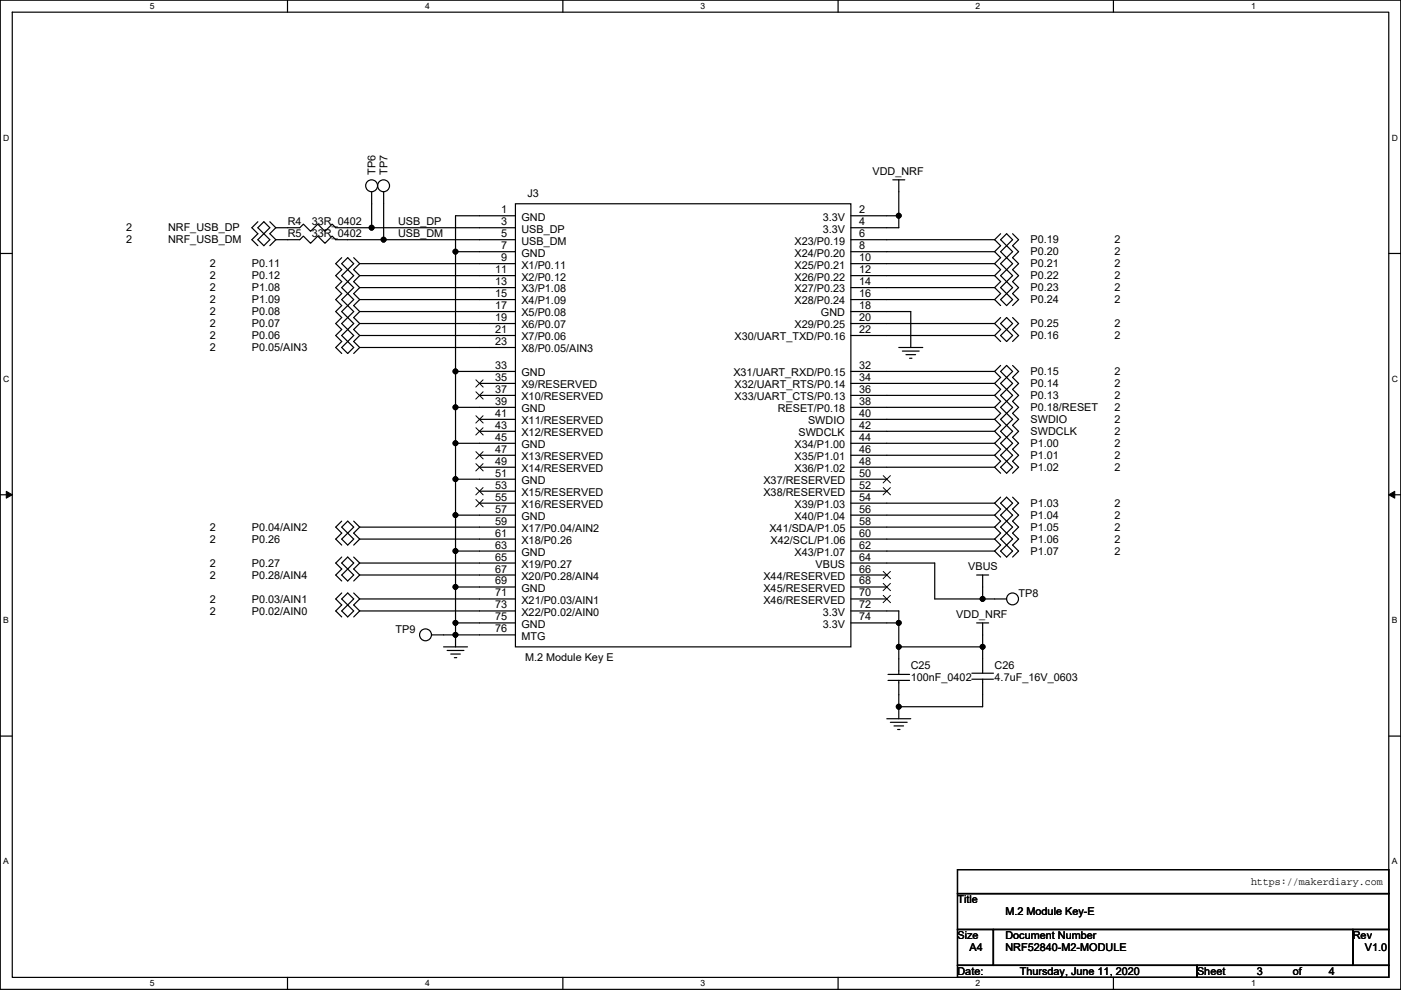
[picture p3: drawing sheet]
<svg xmlns="http://www.w3.org/2000/svg" width="297mm" height="210mm" viewBox="0 0 297 210" stroke-linecap="round" stroke-linejoin="round" font-family="sans-serif">
<path d="M.1 0h296.9v209.8h-296.9zM2.6 2.6h291.8v204.7h-291.8z" fill="none" stroke="#000" stroke-width=".25"/>
<g fill="#fff">
<path d="M31.8 .3h1v2h-1z"/>
<path d="M31.8 207.6h1v2h-1z"/>
</g>
<path d="M61 0v2.6M61 207.3v2.5" fill="none" stroke="#000" stroke-width=".25"/>
<g fill="#fff">
<path d="M90.1 .3h1v2h-1z"/>
<path d="M90.1 207.6h1v2h-1z"/>
</g>
<path d="M119.3 0v2.6M119.3 207.3v2.5" fill="none" stroke="#000" stroke-width=".25"/>
<g fill="#fff">
<path d="M148.5 .3h1v2h-1z"/>
<path d="M148.5 207.6h1v2h-1z"/>
</g>
<path d="M177.7 0v2.6M177.7 207.3v2.5" fill="none" stroke="#000" stroke-width=".25"/>
<g fill="#fff">
<path d="M206.9 .3h1v2h-1z"/>
<path d="M206.9 207.6h1v2h-1z"/>
</g>
<path d="M236.1 0v2.6M236.1 207.3v2.5" fill="none" stroke="#000" stroke-width=".25"/>
<g fill="#fff">
<path d="M265.2 .3h1v2h-1z"/>
<path d="M265.2 207.6h1v2h-1z"/>
<path d="M.7 28.2h1.3v2h-1.3z"/>
<path d="M295.1 28.2h1.3v2h-1.3z"/>
<path d="M.7 79.4h1.3v2h-1.3z"/>
<path d="M295.1 79.4h1.3v2h-1.3z"/>
</g>
<path d="M.1 53.8h2.5M294.4 53.8h2.6" fill="none" stroke="#000" stroke-width=".25"/>
<g fill="#fff">
<path d="M.7 130.5h1.2v2.1h-1.2z"/>
<path d="M295.1 130.5h1.2v2.1h-1.2z"/>
</g>
<path d="M.1 104.9h2.5M294.4 104.9h2.6" fill="none" stroke="#000" stroke-width=".25"/>
<path d="M1.3 104.2l1.3 .7-1.3 .8zM294.4 104.9l1.3-.7v1.5z" fill="#000" stroke="#000" stroke-width=".21"/>
<g fill="#fff">
<path d="M.7 181.7h1.2v2h-1.2z"/>
<path d="M295.1 181.7h1.2v2h-1.2z"/>
</g>
<g fill="none" stroke="#000" stroke-width=".25">
<path d="M189.3 38.1h2.5M190.6 38.1v7.7M54.7 47l-1.3 1.3 1.3 1.3-1.3 1.2 1.3 1.3M54.7 50.8l1.2-1.2 1.3 1.2-1.3 1.3zM55.9 47l1.3 1.3-1.3 1.3-1.2-1.3zM57.2 47l1.3 1.3M58.5 48.3l-1.3 1.3 1.3 1.2M58.5 50.8l-1.3 1.3M72.5 54.7l-1.3 1.2 1.3 1.3-1.3 1.3 1.3 1.2-1.3 1.3 1.3 1.3-1.3 1.2 1.3 1.3-1.3 1.3 1.3 1.3-1.3 1.2 1.3 1.3-1.3 1.3 1.3 1.2-1.3 1.3 1.3 1.3M73.7 54.7l1.3 1.2-1.3 1.3-1.2-1.3zM73.7 57.2l1.3 1.3-1.3 1.2M73.7 59.7l1.3 1.3-1.3 1.3"/>
<path d="M73.7 57.2l-1.2 1.3 1.2 1.2M73.7 59.7l-1.2 1.3 1.2 1.3M75 54.7l1.3 1.2M76.3 55.9h33M76.3 58.5h33M76.3 55.9l-1.3 1.3 1.3 1.3M76.3 58.5l-1.3 1.2 1.3 1.3M78.8 40.7v7.6M78.8 48.3h-7.6l-.8-.8-1.5 1.6-1.5-1.6-1.6 1.6-1.5-1.6-.7 .8h-5.1M81.3 50.8h28M81.3 40.7v10.1M81.3 50.8h-10.1l-.8-.7-1.5 1.5-1.5-1.5-1.6 1.5-1.5-1.5-.7 .7h-5.1"/>
<path d="M96.6 53.4h12.7M96.6 53.4v25.4M109.3 43.2h71.1v94h-71.1zM109.3 45.8h-12.7v7.6M109.3 48.3h-30.5M180.4 45.8h10.2M180.4 50.8h30.5M190.6 45.8v2.5h-10.2M210.9 53.4h-30.5M210.9 55.9h-30.5M210.9 58.5h-30.5M210.9 58.5l1.3 1.2-1.3 1.3"/>
<path d="M210.9 55.9l1.3 1.3-1.3 1.3M210.9 53.4l1.3 1.3-1.3 1.2M210.9 50.8l1.3 1.3-1.3 1.3M212.2 50.8l1.2-1.2 1.3 1.2-1.3 1.3zM212.2 49.6l-1.3 1.2M213.4 59.7l-1.2 1.3 1.2 1.3M213.4 57.2l-1.2 1.3 1.2 1.2M213.4 54.7l-1.2 1.2 1.2 1.3M213.4 52.1l-1.2 1.3 1.2 1.3M213.4 59.7l1.3 1.3-1.3 1.3M213.4 57.2l1.3 1.3-1.3 1.2M213.4 54.7l1.3 1.2-1.3 1.3"/>
<path d="M213.4 52.1l1.3 1.3-1.3 1.3M214.7 49.6l1.3 1.2-1.3 1.3 1.3 1.3-1.3 1.3 1.3 1.2-1.3 1.3 1.3 1.3-1.3 1.2 1.3 1.3-1.3 1.3 1.3 1.2-1.3 1.3M72.5 73.7l1.2-1.3 1.3 1.3-1.3 1.3zM73.7 67.4l1.3 1.2-1.3 1.3M73.7 64.8l1.3 1.3-1.3 1.3M73.7 62.3l1.3 1.2-1.3 1.3M73.7 69.9l1.3 1.3-1.3 1.2M73.7 67.4l-1.2 1.2 1.2 1.3M73.7 64.8l-1.2 1.3 1.2 1.3M73.7 62.3l-1.2 1.2 1.2 1.3M73.7 69.9l-1.2 1.3 1.2 1.2M76.3 61h33"/>
<path d="M76.3 63.5h33M76.3 66.1h33M76.3 68.6h33M76.3 71.2h33M76.3 66.1l-1.3 1.3 1.3 1.2M76.3 68.6l-1.3 1.3 1.3 1.3M76.3 63.5l-1.3 1.3 1.3 1.3M76.3 61l-1.3 1.3 1.3 1.2M76.3 71.2l-1.3 1.2 1.3 1.3M76.3 73.7l-1.3 1.3M96.6 78.8h12.7M96.6 78.8v7.6"/>
<path d="M109.3 73.7h-33M180.4 66.1h12.7v7.6M190.6 73.7h5M191.3 74.5h3.6M192.1 75.2h2M192.8 76h.6M210.9 61h-30.5M210.9 63.5h-30.5M210.9 68.6h-30.5M210.9 71.2h-30.5M210.9 78.8h-30.5M210.9 78.8l1.3 1.3-1.3 1.2"/>
<path d="M210.9 68.6l1.3 1.3-1.3 1.3M210.9 71.2l1.3 1.2M210.9 61l1.3 1.3-1.3 1.2M210.9 63.5l1.3 1.3M212.2 78.8l1.2-1.3 1.3 1.3-1.3 1.3zM212.2 71.2l1.2-1.3 1.3 1.3-1.3 1.2zM212.2 68.6l1.2-1.2 1.3 1.2-1.3 1.3zM212.2 63.5l1.2-1.2 1.3 1.2-1.3 1.3zM212.2 77.5l-1.3 1.3M212.2 67.4l-1.3 1.2M214.7 77.5l1.3 1.3-1.3 1.3 1.3 1.2-1.3 1.3 1.3 1.3-1.3 1.2 1.3 1.3-1.3 1.3 1.3 1.2-1.3 1.3 1.3 1.3-1.3 1.3 1.3 1.2-1.3 1.3 1.3 1.3-1.3 1.2 1.3 1.3-1.3 1.3M214.7 67.4l1.3 1.2-1.3 1.3 1.3 1.3-1.3 1.2"/>
<path d="M96.6 86.4h12.7M96.6 94h12.7M96.6 94v7.6M96.6 86.4v7.6M101.7 81.3h7.6M101.7 83.9h7.6M101.7 88.9h7.6M101.7 91.5h7.6M101.7 96.6h7.6M101.7 99.1h7.6M180.4 94h30.5M180.4 96.6h30.5"/>
<path d="M180.4 99.1h30.5M210.9 81.3h-30.5M210.9 83.9h-30.5M210.9 86.4h-30.5M210.9 88.9h-30.5M210.9 91.5h-30.5M210.9 88.9l1.3 1.3-1.3 1.3M210.9 91.5l1.3 1.3-1.3 1.2M210.9 86.4l1.3 1.3-1.3 1.2M210.9 94l1.3 1.3-1.3 1.3M210.9 96.6l1.3 1.2-1.3 1.3M210.9 99.1l1.3 1.3"/>
<path d="M210.9 83.9l1.3 1.2-1.3 1.3M210.9 81.3l1.3 1.3-1.3 1.3M212.2 99.1l1.2-1.3 1.3 1.3-1.3 1.3zM213.4 90.2l-1.2 1.3 1.2 1.3M213.4 87.7l-1.2 1.2 1.2 1.3M213.4 92.8l-1.2 1.2 1.2 1.3M213.4 95.3l-1.2 1.3 1.2 1.2M213.4 85.1l-1.2 1.3 1.2 1.3M213.4 82.6l-1.2 1.3 1.2 1.2M213.4 80.1l-1.2 1.2 1.2 1.3M213.4 90.2l1.3 1.3-1.3 1.3M213.4 87.7l1.3 1.2-1.3 1.3"/>
<path d="M213.4 92.8l1.3 1.2-1.3 1.3M213.4 95.3l1.3 1.3-1.3 1.2M213.4 85.1l1.3 1.3-1.3 1.3M213.4 82.6l1.3 1.3-1.3 1.2M213.4 80.1l1.3 1.2-1.3 1.3M72.5 118.2l-1.3 1.2 1.3 1.3-1.3 1.3 1.3 1.2M72.5 110.5l-1.3 1.3 1.3 1.3-1.3 1.2 1.3 1.3M72.5 114.3l1.2-1.2 1.3 1.2-1.3 1.3zM73.7 118.2l1.3 1.2-1.3 1.3-1.2-1.3zM73.7 110.5l1.3 1.3-1.3 1.3-1.2-1.3zM75 118.2l1.3 1.2M75 110.5l1.3 1.3"/>
<path d="M76.3 119.4l-1.3 1.3 1.3 1.3M76.3 111.8l-1.3 1.3 1.3 1.2M76.3 114.3l-1.3 1.3M76.3 111.8h33M96.6 101.6h12.7M96.6 109.3h12.7M96.6 116.9h12.7M96.6 116.9v7.6M96.6 109.3v7.6M96.6 101.6v7.7M101.7 104.2h7.6M101.7 106.7h7.6"/>
<path d="M109.3 114.3h-33M109.3 119.4h-33M180.4 101.6h7.6M180.4 104.2h7.6M180.4 106.7h30.5M180.4 109.3h30.5M180.4 111.8h30.5M180.4 114.3h30.5M180.4 116.9h30.5M180.4 119.4h17.8v7.6h10.1M210.9 106.7l1.3 1.3-1.3 1.3M210.9 109.3l1.3 1.2-1.3 1.3"/>
<path d="M210.9 111.8l1.3 1.3-1.3 1.2M210.9 114.3l1.3 1.3-1.3 1.3M210.9 116.9l1.3 1.3M212.2 106.7l1.2-1.2 1.3 1.2-1.3 1.3zM212.2 116.9l1.2-1.3 1.3 1.3-1.3 1.3zM212.2 105.5l-1.3 1.2M213.4 108l-1.2 1.3 1.2 1.2M213.4 110.5l-1.2 1.3 1.2 1.3M213.4 113.1l-1.2 1.2 1.2 1.3M213.4 108l1.3 1.3-1.3 1.2M213.4 110.5l1.3 1.3-1.3 1.3M213.4 113.1l1.3 1.2-1.3 1.3"/>
<path d="M214.7 105.5l1.3 1.2-1.3 1.3 1.3 1.3-1.3 1.2 1.3 1.3-1.3 1.3 1.3 1.2-1.3 1.3 1.3 1.3-1.3 1.3M72.5 125.8l-1.3 1.2 1.3 1.3-1.3 1.3 1.3 1.3M72.5 129.6l1.2-1.3 1.3 1.3-1.3 1.3zM72.5 122l1.2-1.3 1.3 1.3-1.3 1.2zM73.7 125.8l1.3 1.2-1.3 1.3-1.2-1.3zM75 125.8l1.3 1.2M76.3 127l-1.3 1.3 1.3 1.3M76.3 129.6l-1.3 1.3M76.3 122l-1.3 1.2M91.5 134.7h5.1M94 137.2h5.1M94.8 138h3.6"/>
<path d="M95.6 138.7h2M96.3 139.5h.5M96.6 134.7h12.7M96.6 134.7v2.5M96.6 124.5h12.7M96.6 124.5v7.6M96.6 132.1v2.6M109.3 122h-33M109.3 127h-33M109.3 129.6h-33M109.3 132.1h-12.7M180.4 122h7.6"/>
<path d="M180.4 124.5h7.6M180.4 127h7.6M180.4 129.6h10.2v2.5M180.4 132.1h10.2M190.6 132.1v5.1M190.6 137.2v5.8M190.6 137.2h17.7M207.1 132.1h2.5M207.1 122h2.5M208.3 132.1v5.1M208.3 122v5M208.3 127h5.1"/>
<path d="M208.3 137.2v5.6M.1 156.1h2.5M188 152.4h5.1M188.3 143h4.5M188.3 144.3h4.5M188.8 153.2h3.5M189.5 154h2.1M190.3 154.7h.5M190.6 144.3v5.6M190.6 149.9v2.5M206.1 144.1h4.5M206.1 142.8h4.5"/>
<path d="M208.3 144.1v5.8h-17.7M294.4 156.1h2.6M203 184.4h91.4v5.1h-91.4zM203 189.5h91.4v7.6h-91.4zM203 197.1h7.6v7.7h-7.6zM210.6 197.1h76.2v7.7h-76.2zM286.8 197.1h7.6v7.7h-7.6zM203 204.8h50.8v2.5h-50.8zM253.8 204.8h40.6v2.5h-40.6z"/>
<circle cx="78.8" cy="39.4" r="1.26"/>
<circle cx="81.3" cy="39.4" r="1.26"/>
<circle cx="90.2" cy="134.6" r="1.26"/>
<circle cx="214.7" cy="127" r="1.26"/>
</g>
<g fill="none" stroke="#000" stroke-width=".21">
<path d="M100.9 80.6l1.5 1.5M100.9 83.1l1.5 1.5M100.9 88.2l1.5 1.5M100.9 90.7l1.5 1.6M100.9 95.8l1.5 1.5M100.9 98.3l1.5 1.6M102.4 80.6l-1.5 1.5M102.4 83.1l-1.5 1.5M102.4 88.2l-1.5 1.5M102.4 90.7l-1.5 1.6M102.4 95.8l-1.5 1.5M102.4 98.3l-1.5 1.6"/>
<path d="M100.9 103.4l1.5 1.6M100.9 106l1.5 1.5M102.4 103.4l-1.5 1.6M102.4 106l-1.5 1.5M187.3 100.9l1.5 1.5M187.3 103.4l1.5 1.6M188.8 100.9l-1.6 1.5M188.8 103.4l-1.6 1.6M187.3 121.2l1.5 1.5M187.3 123.7l1.5 1.6M187.3 126.3l1.5 1.5M188.8 121.2l-1.6 1.5"/>
<path d="M188.8 123.7l-1.6 1.6M188.8 126.3l-1.6 1.5"/>
</g>
<g fill="#000" stroke="#000" stroke-width=".25">
<circle cx="78.8" cy="48.3" r=".5"/>
<circle cx="81.3" cy="50.8" r=".5"/>
<circle cx="96.6" cy="53.4" r=".5"/>
<circle cx="190.5" cy="45.7" r=".5"/>
<circle cx="96.6" cy="78.8" r=".5"/>
<circle cx="96.6" cy="86.4" r=".5"/>
<circle cx="96.6" cy="94" r=".5"/>
<circle cx="96.6" cy="116.9" r=".5"/>
<circle cx="96.6" cy="109.2" r=".5"/>
<circle cx="96.6" cy="101.6" r=".5"/>
<circle cx="96.6" cy="134.6" r=".5"/>
<circle cx="96.6" cy="124.5" r=".5"/>
<circle cx="96.6" cy="132.1" r=".5"/>
<circle cx="190.5" cy="137.2" r=".5"/>
<circle cx="190.5" cy="132.1" r=".5"/>
<circle cx="208.3" cy="127" r=".5"/>
<circle cx="208.3" cy="137.2" r=".5"/>
<circle cx="190.5" cy="149.9" r=".5"/>
</g>
<g font-size="2.3">
<text x="79.6" y="37.1" transform="rotate(-90 79.6 37.1)">TP6</text>
<text x="82.2" y="37.1" transform="rotate(-90 82.2 37.1)">TP7</text>
<text x="111.8" y="41.7">J3</text>
<text x="185" y="37.1">VDD_NRF</text>
<text x="61" y="47.8">R4</text>
<text x="66.1" y="47.8">33R_0402</text>
<text x="84.4" y="47.7">USB_DP</text>
<text x="106.2" y="45.2">1</text>
<text x="106.2" y="47.8">3</text>
<text x="110.6" y="46.8">GND</text>
<text x="174.4" y="46.8">3.3V</text>
<text x="182.2" y="45.2">2</text>
<text x="182.2" y="47.8">4</text>
<text x="26.7" y="49.1">2</text>
<text x="26.7" y="51.6">2</text>
<text x="35.6" y="49.1">NRF_USB_DP</text>
<text x="35.6" y="51.6">NRF_USB_DM</text>
<text x="61" y="50.4">R5</text>
<text x="66.1" y="50.4">33R_0402</text>
<text x="84.4" y="50.2">USB_DM</text>
<text x="106.2" y="50.3">5</text>
<text x="106.2" y="52.9">7</text>
<text x="110.6" y="49.3">USB_DP</text>
<text x="110.6" y="51.9">USB_DM</text>
<text x="168.5" y="51.9">X23/P0.19</text>
<text x="174.4" y="49.3">3.3V</text>
<text x="182.2" y="50.3">6</text>
<text x="182.2" y="52.9">8</text>
<text x="218.5" y="51.6">P0.19</text>
<text x="236.3" y="51.6">2</text>
<text x="44.5" y="56.7">2</text>
<text x="44.5" y="59.2">2</text>
<text x="53.4" y="56.7">P0.11</text>
<text x="53.4" y="59.2">P0.12</text>
<text x="105" y="57.9">11</text>
<text x="106.2" y="55.4">9</text>
<text x="110.6" y="54.4">GND</text>
<text x="110.6" y="57">X1/P0.11</text>
<text x="110.6" y="59.5">X2/P0.12</text>
<text x="168.5" y="54.4">X24/P0.20</text>
<text x="168.5" y="57">X25/P0.21</text>
<text x="168.5" y="59.5">X26/P0.22</text>
<text x="182.2" y="55.4">10</text>
<text x="182.2" y="57.9">12</text>
<text x="218.5" y="59.2">P0.22</text>
<text x="218.5" y="56.7">P0.21</text>
<text x="218.5" y="54.2">P0.20</text>
<text x="236.3" y="59.2">2</text>
<text x="236.3" y="56.7">2</text>
<text x="236.3" y="54.2">2</text>
<text x="44.5" y="61.8">2</text>
<text x="44.5" y="64.3">2</text>
<text x="53.4" y="61.8">P1.08</text>
<text x="53.4" y="64.3">P1.09</text>
<text x="105" y="60.5">13</text>
<text x="105" y="63">15</text>
<text x="105" y="65.6">17</text>
<text x="110.6" y="62">X3/P1.08</text>
<text x="110.6" y="64.6">X4/P1.09</text>
<text x="168.5" y="62">X27/P0.23</text>
<text x="168.5" y="64.6">X28/P0.24</text>
<text x="182.2" y="65.6">18</text>
<text x="182.2" y="60.5">14</text>
<text x="182.2" y="63">16</text>
<text x="218.5" y="64.3">P0.24</text>
<text x="218.5" y="61.8">P0.23</text>
<text x="236.3" y="64.3">2</text>
<text x="236.3" y="61.8">2</text>
<text x="44.5" y="69.4">2</text>
<text x="44.5" y="66.9">2</text>
<text x="44.5" y="71.9">2</text>
<text x="53.4" y="69.4">P0.07</text>
<text x="53.4" y="66.9">P0.08</text>
<text x="53.4" y="71.9">P0.06</text>
<text x="105" y="68.1">19</text>
<text x="105" y="70.6">21</text>
<text x="110.6" y="67.1">X5/P0.08</text>
<text x="110.6" y="69.7">X6/P0.07</text>
<text x="168.5" y="69.7">X29/P0.25</text>
<text x="174.1" y="67.1">GND</text>
<text x="182.2" y="70.6">22</text>
<text x="182.2" y="68.1">20</text>
<text x="218.5" y="71.9">P0.16</text>
<text x="218.5" y="69.4">P0.25</text>
<text x="236.3" y="71.9">2</text>
<text x="236.3" y="69.4">2</text>
<text x="44.5" y="74.5">2</text>
<text x="53.4" y="74.5">P0.05/AIN3</text>
<text x="105" y="73.2">23</text>
<text x="110.6" y="72.2">X7/P0.06</text>
<text x="110.6" y="74.7">X8/P0.05/AIN3</text>
<text x="155.7" y="72.2">X30/UART_TXD/P0.16</text>
<text x="105" y="78.3">33</text>
<text x="105" y="80.8">35</text>
<text x="105" y="83.3">37</text>
<text x="110.6" y="79.8">GND</text>
<text x="110.6" y="82.4">X9/RESERVED</text>
<text x="155.5" y="79.8">X31/UART_RXD/P0.15</text>
<text x="155.7" y="82.4">X32/UART_RTS/P0.14</text>
<text x="182.2" y="80.8">34</text>
<text x="182.2" y="83.3">36</text>
<text x="182.2" y="78.3">32</text>
<text x="218.5" y="82.1">P0.14</text>
<text x="218.5" y="79.6">P0.15</text>
<text x="236.3" y="82.1">2</text>
<text x="236.3" y="79.6">2</text>
<text x="105" y="85.9">39</text>
<text x="105" y="88.4">41</text>
<text x="110.6" y="84.9">X10/RESERVED</text>
<text x="110.6" y="87.4">GND</text>
<text x="110.6" y="90">X11/RESERVED</text>
<text x="155.7" y="84.9">X33/UART_CTS/P0.13</text>
<text x="164.9" y="87.4">RESET/P0.18</text>
<text x="171.3" y="90">SWDIO</text>
<text x="182.2" y="85.9">38</text>
<text x="182.2" y="88.4">40</text>
<text x="218.5" y="89.7">SWDIO</text>
<text x="218.5" y="87.2">P0.18/RESET</text>
<text x="218.5" y="84.6">P0.13</text>
<text x="236.3" y="84.6">2</text>
<text x="236.3" y="87.2">2</text>
<text x="236.3" y="89.7">2</text>
<text x="105" y="91">43</text>
<text x="105" y="93.5">45</text>
<text x="110.6" y="92.5">X12/RESERVED</text>
<text x="110.6" y="95.1">GND</text>
<text x="168.5" y="95.1">X34/P1.00</text>
<text x="169.3" y="92.5">SWDCLK</text>
<text x="182.2" y="91">42</text>
<text x="182.2" y="93.5">44</text>
<text x="218.5" y="92.3">SWDCLK</text>
<text x="218.5" y="94.8">P1.00</text>
<text x="236.3" y="92.3">2</text>
<text x="236.3" y="94.8">2</text>
<text x="105" y="96">47</text>
<text x="105" y="98.6">49</text>
<text x="105" y="101.1">51</text>
<text x="110.6" y="97.6">X13/RESERVED</text>
<text x="110.6" y="100.1">X14/RESERVED</text>
<text x="168.5" y="97.6">X35/P1.01</text>
<text x="168.5" y="100.1">X36/P1.02</text>
<text x="182.2" y="101.1">50</text>
<text x="182.2" y="96">46</text>
<text x="182.2" y="98.6">48</text>
<text x="218.5" y="97.3">P1.01</text>
<text x="218.5" y="99.9">P1.02</text>
<text x="236.3" y="97.3">2</text>
<text x="236.3" y="99.9">2</text>
<text x="105" y="103.7">53</text>
<text x="105" y="106.2">55</text>
<text x="110.6" y="102.7">GND</text>
<text x="110.6" y="105.2">X15/RESERVED</text>
<text x="110.6" y="107.8">X16/RESERVED</text>
<text x="161.9" y="102.7">X37/RESERVED</text>
<text x="161.9" y="105.2">X38/RESERVED</text>
<text x="168.5" y="107.8">X39/P1.03</text>
<text x="182.2" y="103.7">52</text>
<text x="182.2" y="106.2">54</text>
<text x="218.5" y="107.5">P1.03</text>
<text x="236.3" y="107.5">2</text>
<text x="44.5" y="112.6">2</text>
<text x="53.4" y="112.6">P0.04/AIN2</text>
<text x="105" y="108.7">57</text>
<text x="105" y="111.3">59</text>
<text x="105" y="113.8">61</text>
<text x="110.6" y="110.3">GND</text>
<text x="110.6" y="112.8">X17/P0.04/AIN2</text>
<text x="163.1" y="112.8">X41/SDA/P1.05</text>
<text x="168.5" y="110.3">X40/P1.04</text>
<text x="182.2" y="113.8">60</text>
<text x="182.2" y="111.3">58</text>
<text x="182.2" y="108.7">56</text>
<text x="218.5" y="110">P1.04</text>
<text x="218.5" y="112.6">P1.05</text>
<text x="236.3" y="110">2</text>
<text x="236.3" y="112.6">2</text>
<text x="44.5" y="115.1">2</text>
<text x="53.4" y="115.1">P0.26</text>
<text x="105" y="116.4">63</text>
<text x="105" y="118.9">65</text>
<text x="110.6" y="115.4">X18/P0.26</text>
<text x="110.6" y="117.9">GND</text>
<text x="163.4" y="115.4">X42/SCL/P1.06</text>
<text x="168.5" y="117.9">X43/P1.07</text>
<text x="182.2" y="118.9">64</text>
<text x="182.2" y="116.4">62</text>
<text x="218.5" y="115.1">P1.06</text>
<text x="218.5" y="117.7">P1.07</text>
<text x="236.3" y="115.1">2</text>
<text x="236.3" y="117.7">2</text>
<text x="44.5" y="122.7">2</text>
<text x="44.5" y="120.2">2</text>
<text x="53.4" y="122.7">P0.28/AIN4</text>
<text x="53.4" y="120.2">P0.27</text>
<text x="105" y="121.4">67</text>
<text x="105" y="124">69</text>
<text x="110.6" y="120.5">X19/P0.27</text>
<text x="110.6" y="123">X20/P0.28/AIN4</text>
<text x="110.6" y="125.5">GND</text>
<text x="161.9" y="123">X44/RESERVED</text>
<text x="161.9" y="125.5">X45/RESERVED</text>
<text x="172.9" y="120.5">VBUS</text>
<text x="182.2" y="121.4">66</text>
<text x="182.2" y="124">68</text>
<text x="205.3" y="121">VBUS</text>
<text x="44.5" y="127.8">2</text>
<text x="44.5" y="130.4">2</text>
<text x="53.4" y="127.8">P0.03/AIN1</text>
<text x="53.4" y="130.4">P0.02/AIN0</text>
<text x="105" y="126.5">71</text>
<text x="105" y="129.1">73</text>
<text x="105" y="131.6">75</text>
<text x="110.6" y="128.1">X21/P0.03/AIN1</text>
<text x="110.6" y="130.6">X22/P0.02/AIN0</text>
<text x="161.9" y="128.1">X46/RESERVED</text>
<text x="174.4" y="130.6">3.3V</text>
<text x="182.2" y="126.5">70</text>
<text x="182.2" y="129.1">72</text>
<text x="182.2" y="131.6">74</text>
<text x="202.8" y="131.1">VDD_NRF</text>
<text x="216" y="126.6">TP8</text>
<text x="83.9" y="134.2">TP9</text>
<text x="105" y="134.1">76</text>
<text x="110.6" y="133.2">GND</text>
<text x="110.6" y="135.7">MTG</text>
<text x="174.4" y="133.2">3.3V</text>
<text x="111.3" y="140.3">M.2 Module Key E</text>
<text x="193.1" y="141.8">C25</text>
<text x="210.9" y="141.8">C26</text>
<text x="193.1" y="144.3">100nF_0402</text>
<text x="210.9" y="144.3">4.7uF_16V_0603</text>
<text x="203" y="191.6">Title</text>
<text x="265.2" y="187.8">https://makerdiary.com</text>
<text x="213.2" y="194.1">M.2 Module Key-E</text>
<text x="203" y="199.2">Size</text>
<text x="205.5" y="201.7">A4</text>
<text x="213.2" y="199.2">Document Number</text>
<text x="213.2" y="201.7">NRF52840-M2-MODULE</text>
<text x="286.8" y="199.2">Rev</text>
<text x="289.4" y="201.7">V1.0</text>
<text x="203" y="206.8">Date:</text>
<text x="216.2" y="206.8">Thursday, June 11, 2020</text>
<text x="253.8" y="206.8">Sheet</text>
<text x="266.5" y="206.8">3</text>
<text x="274.1" y="206.8">of</text>
<text x="281.7" y="206.8">4</text>
</g>
<g font-size="1.8">
<text x="31.8" y="1.9">5</text>
<text x="90.1" y="1.9">4</text>
<text x="148.5" y="1.9">3</text>
<text x="206.9" y="1.9">2</text>
<text x="265.2" y="1.9">1</text>
<text x=".7" y="29.8">D</text>
<text x="295.1" y="29.8">D</text>
<text x=".7" y="81">C</text>
<text x="295.1" y="81">C</text>
<text x=".7" y="132.2">B</text>
<text x="295.1" y="132.2">B</text>
<text x=".7" y="183.3">A</text>
<text x="295.1" y="183.3">A</text>
<text x="31.8" y="209.2">5</text>
<text x="90.1" y="209.2">4</text>
<text x="148.5" y="209.2">3</text>
<text x="206.9" y="209.2">2</text>
<text x="265.2" y="209.2">1</text>
</g>
</svg>
